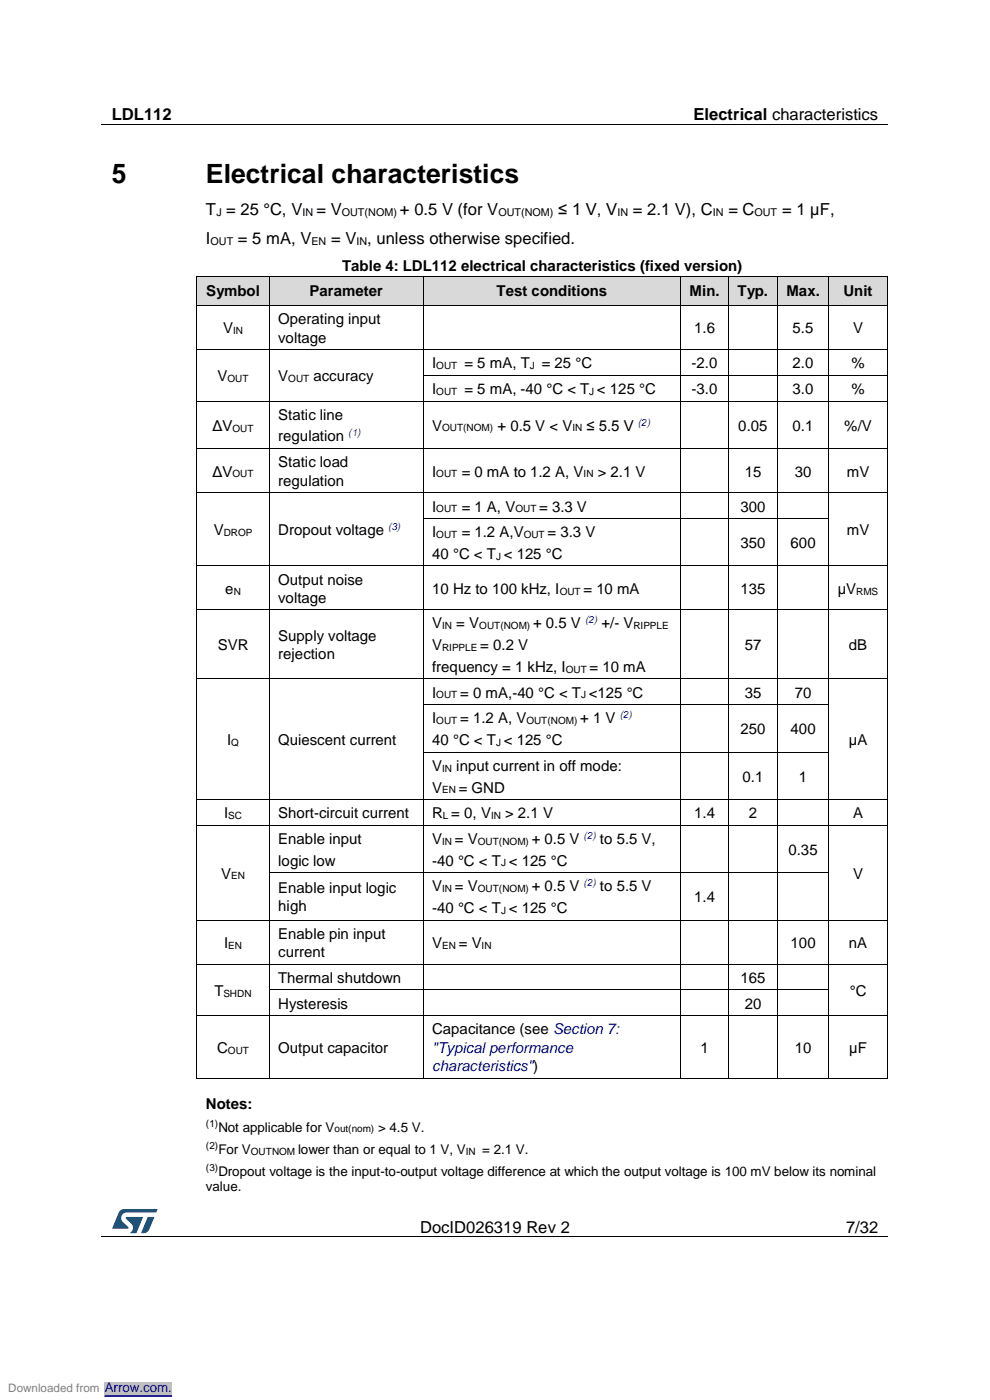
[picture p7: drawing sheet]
<svg xmlns="http://www.w3.org/2000/svg" width="210mm" height="297mm" viewBox="0 0 210 297" stroke-linecap="round" stroke-linejoin="round" font-family="sans-serif">
<path d="M21.5 26.5h166.8M21.5 262.4h166.8" fill="none" stroke="#000" stroke-width=".21"/>
<g fill="#000">
<path d="M104.7 26.4h.2v.1h-.2z" fill-rule="evenodd"/>
<path d="M61.6 262.3h.1v.2h-.1z" fill-rule="evenodd"/>
<path d="M148 262.3h.2v.2h-.2z" fill-rule="evenodd"/>
</g>
<g fill="#005288">
<path d="M25.4 256.9l.6-.4h.4l7 .1-.3 .6h-6.2a1.26 1.26 0 0 0-1.2 1.1 1.26 1.26 0 0 0 .8 1.4l.7 .6v.3l-3.4 .1z"/>
<path d="M31.4 258.2l1.3 .1-1 2.5a1.32 1.32 0 0 1-1.7 .7z"/>
<path d="M26.7 258.2l3.6 .1-1.4 3.3h-1.4a1.35 1.35 0 0 0 .7-1.2 1.35 1.35 0 0 0-.8-1.2l-.7-.6z"/>
</g>
<g fill="#d9d9d9">
<path d="M41.8 58.7h15.3v6h-15.3z" fill-rule="evenodd"/>
<path d="M43.7 58.7h11.5v6h-11.5z" fill-rule="evenodd"/>
<path d="M57.2 58.7h32.5v6h-32.5z" fill-rule="evenodd"/>
<path d="M59 58.7h28.9v6h-28.9z" fill-rule="evenodd"/>
<path d="M89.8 58.7h54.5v6h-54.5z" fill-rule="evenodd"/>
<path d="M91.7 58.7h50.8v6h-50.8z" fill-rule="evenodd"/>
<path d="M144.4 58.7h10.1v6h-10.1z" fill-rule="evenodd"/>
<path d="M146.3 58.7h6.3v6h-6.3z" fill-rule="evenodd"/>
<path d="M154.6 58.7h10.3v6h-10.3z" fill-rule="evenodd"/>
<path d="M156.5 58.7h6.5v6h-6.5z" fill-rule="evenodd"/>
<path d="M164.9 58.7h10.9v6h-10.9z" fill-rule="evenodd"/>
<path d="M166.8 58.7h7.1v6h-7.1z" fill-rule="evenodd"/>
<path d="M175.9 58.7h12.3v6h-12.3z" fill-rule="evenodd"/>
<path d="M177.7 58.7h8.7v6h-8.7z" fill-rule="evenodd"/>
</g>
<g fill="#000">
<path d="M41.7 58.6l.1 .1z" fill-rule="evenodd"/>
<path d="M41.7 58.6l.1 .1z" fill-rule="evenodd"/>
<path d="M57.1 58.6l.1 .1z" fill-rule="evenodd"/>
<path d="M89.7 58.6l.1 .1z" fill-rule="evenodd"/>
<path d="M144.3 58.6l.1 .1z" fill-rule="evenodd"/>
<path d="M154.5 58.6l.1 .1z" fill-rule="evenodd"/>
<path d="M164.8 58.6l.1 .1z" fill-rule="evenodd"/>
<path d="M175.7 58.6l.1 .1z" fill-rule="evenodd"/>
<path d="M188.2 58.6l.1 .1z" fill-rule="evenodd"/>
<path d="M188.2 58.6l.1 .1z" fill-rule="evenodd"/>
<path d="M41.7 64.7h.2v.2h-.2z" fill-rule="evenodd"/>
<path d="M41.7 64.7h.2v.2h-.2z" fill-rule="evenodd"/>
<path d="M41.7 74.1h.2v.2h-.2z" fill-rule="evenodd"/>
<path d="M41.7 79.6h.2v.1h-.2z" fill-rule="evenodd"/>
<path d="M41.9 64.7h.1v.2h-.1z" fill-rule="evenodd"/>
<path d="M57 64.7h.2v.2h-.2z" fill-rule="evenodd"/>
<path d="M57 74.1h.2v.2h-.2z" fill-rule="evenodd"/>
<path d="M57 79.6h.2v.1h-.2z" fill-rule="evenodd"/>
<path d="M57.2 64.7h.2v.2h-.2z" fill-rule="evenodd"/>
<path d="M89.7 64.7h.1v.2h-.1z" fill-rule="evenodd"/>
<path d="M89.7 74.1h.1v.2h-.1z" fill-rule="evenodd"/>
<path d="M89.7 79.6h.1v.1h-.1z" fill-rule="evenodd"/>
<path d="M89.8 64.7h.2v.2h-.2z" fill-rule="evenodd"/>
<path d="M144.3 64.7h.2v.2h-.2z" fill-rule="evenodd"/>
<path d="M144.3 74.1h.2v.2h-.2z" fill-rule="evenodd"/>
<path d="M144.3 79.6h.2v.1h-.2z" fill-rule="evenodd"/>
<path d="M144.5 64.7h.1v.2h-.1z" fill-rule="evenodd"/>
<path d="M154.5 64.7h.1v.2h-.1z" fill-rule="evenodd"/>
<path d="M154.5 74.1h.1v.2h-.1z" fill-rule="evenodd"/>
<path d="M154.5 79.6h.1v.1h-.1z" fill-rule="evenodd"/>
<path d="M154.6 64.7h.2v.2h-.2z" fill-rule="evenodd"/>
<path d="M164.8 64.7h.2v.2h-.2z" fill-rule="evenodd"/>
<path d="M164.8 74.1h.2v.2h-.2z" fill-rule="evenodd"/>
<path d="M164.8 79.6h.2v.1h-.2z" fill-rule="evenodd"/>
<path d="M165 64.7h.1v.2h-.1z" fill-rule="evenodd"/>
<path d="M175.7 64.7h.2v.2h-.2z" fill-rule="evenodd"/>
<path d="M175.7 74.1h.2v.2h-.2z" fill-rule="evenodd"/>
<path d="M175.7 79.6h.2v.1h-.2z" fill-rule="evenodd"/>
<path d="M175.9 64.7h.1v.2h-.1z" fill-rule="evenodd"/>
<path d="M188.2 64.7h.1v.2h-.1z" fill-rule="evenodd"/>
<path d="M188.2 64.7h.1v.2h-.1z" fill-rule="evenodd"/>
<path d="M188.2 74.1h.1v.2h-.1z" fill-rule="evenodd"/>
<path d="M188.2 79.6h.1v.1h-.1z" fill-rule="evenodd"/>
<path d="M41.7 85h.2v.2h-.2z" fill-rule="evenodd"/>
<path d="M41.7 95.1h.2v.2h-.2z" fill-rule="evenodd"/>
<path d="M57 85h.2v.2h-.2z" fill-rule="evenodd"/>
<path d="M57 95.1h.2v.2h-.2z" fill-rule="evenodd"/>
<path d="M89.7 85h.1v.2h-.1z" fill-rule="evenodd"/>
<path d="M89.7 95.1h.1v.2h-.1z" fill-rule="evenodd"/>
<path d="M144.3 85h.2v.2h-.2z" fill-rule="evenodd"/>
<path d="M144.3 95.1h.2v.2h-.2z" fill-rule="evenodd"/>
<path d="M154.5 85h.1v.2h-.1z" fill-rule="evenodd"/>
<path d="M154.5 95.1h.1v.2h-.1z" fill-rule="evenodd"/>
<path d="M164.8 85h.2v.2h-.2z" fill-rule="evenodd"/>
<path d="M164.8 95.1h.2v.2h-.2z" fill-rule="evenodd"/>
<path d="M175.7 85h.2v.2h-.2z" fill-rule="evenodd"/>
<path d="M175.7 95.1h.2v.2h-.2z" fill-rule="evenodd"/>
<path d="M188.2 85h.1v.2h-.1z" fill-rule="evenodd"/>
<path d="M188.2 95.1h.1v.2h-.1z" fill-rule="evenodd"/>
<path d="M41.7 104.5h.2v.1h-.2z" fill-rule="evenodd"/>
<path d="M41.7 109.9h.2v.2h-.2z" fill-rule="evenodd"/>
<path d="M57 104.5h.2v.1h-.2z" fill-rule="evenodd"/>
<path d="M57 109.9h.2v.2h-.2z" fill-rule="evenodd"/>
<path d="M89.7 104.5h.1v.1h-.1z" fill-rule="evenodd"/>
<path d="M89.7 109.9h.1v.2h-.1z" fill-rule="evenodd"/>
<path d="M144.3 104.5h.2v.1h-.2z" fill-rule="evenodd"/>
<path d="M144.3 109.9h.2v.2h-.2z" fill-rule="evenodd"/>
<path d="M154.5 104.5h.1v.1h-.1z" fill-rule="evenodd"/>
<path d="M154.5 109.9h.1v.2h-.1z" fill-rule="evenodd"/>
<path d="M164.8 104.5h.2v.1h-.2z" fill-rule="evenodd"/>
<path d="M164.8 109.9h.2v.2h-.2z" fill-rule="evenodd"/>
<path d="M175.7 104.5h.2v.1h-.2z" fill-rule="evenodd"/>
<path d="M175.7 109.9h.2v.2h-.2z" fill-rule="evenodd"/>
<path d="M188.2 104.5h.1v.1h-.1z" fill-rule="evenodd"/>
<path d="M188.2 109.9h.1v.2h-.1z" fill-rule="evenodd"/>
<path d="M41.7 119.9h.2v.2h-.2z" fill-rule="evenodd"/>
<path d="M41.7 129.3h.2v.2h-.2z" fill-rule="evenodd"/>
<path d="M57 119.9h.2v.2h-.2z" fill-rule="evenodd"/>
<path d="M57 129.3h.2v.2h-.2z" fill-rule="evenodd"/>
<path d="M89.7 119.9h.1v.2h-.1z" fill-rule="evenodd"/>
<path d="M89.7 129.3h.1v.2h-.1z" fill-rule="evenodd"/>
<path d="M144.3 119.9h.2v.2h-.2z" fill-rule="evenodd"/>
<path d="M144.3 129.3h.2v.2h-.2z" fill-rule="evenodd"/>
<path d="M154.5 119.9h.1v.2h-.1z" fill-rule="evenodd"/>
<path d="M154.5 129.3h.1v.2h-.1z" fill-rule="evenodd"/>
<path d="M164.8 119.9h.2v.2h-.2z" fill-rule="evenodd"/>
<path d="M164.8 129.3h.2v.2h-.2z" fill-rule="evenodd"/>
<path d="M175.7 119.9h.2v.2h-.2z" fill-rule="evenodd"/>
<path d="M175.7 129.3h.2v.2h-.2z" fill-rule="evenodd"/>
<path d="M188.2 119.9h.1v.2h-.1z" fill-rule="evenodd"/>
<path d="M188.2 129.3h.1v.2h-.1z" fill-rule="evenodd"/>
<path d="M41.7 144h.2v.1h-.2z" fill-rule="evenodd"/>
<path d="M41.7 149.4h.2v.2h-.2z" fill-rule="evenodd"/>
<path d="M41.7 159.5h.2v.2h-.2z" fill-rule="evenodd"/>
<path d="M57 144h.2v.1h-.2z" fill-rule="evenodd"/>
<path d="M57 149.4h.2v.2h-.2z" fill-rule="evenodd"/>
<path d="M57 159.5h.2v.2h-.2z" fill-rule="evenodd"/>
<path d="M89.7 144h.1v.1h-.1z" fill-rule="evenodd"/>
<path d="M89.7 149.4h.1v.2h-.1z" fill-rule="evenodd"/>
<path d="M89.7 159.5h.1v.2h-.1z" fill-rule="evenodd"/>
<path d="M144.3 144h.2v.1h-.2z" fill-rule="evenodd"/>
<path d="M144.3 149.4h.2v.2h-.2z" fill-rule="evenodd"/>
<path d="M144.3 159.5h.2v.2h-.2z" fill-rule="evenodd"/>
<path d="M154.5 144h.1v.1h-.1z" fill-rule="evenodd"/>
<path d="M154.5 149.4h.1v.2h-.1z" fill-rule="evenodd"/>
<path d="M154.5 159.5h.1v.2h-.1z" fill-rule="evenodd"/>
<path d="M164.8 144h.2v.1h-.2z" fill-rule="evenodd"/>
<path d="M164.8 149.4h.2v.2h-.2z" fill-rule="evenodd"/>
<path d="M164.8 159.5h.2v.2h-.2z" fill-rule="evenodd"/>
<path d="M175.7 144h.2v.1h-.2z" fill-rule="evenodd"/>
<path d="M175.7 149.4h.2v.2h-.2z" fill-rule="evenodd"/>
<path d="M175.7 159.5h.2v.2h-.2z" fill-rule="evenodd"/>
<path d="M188.2 144h.1v.1h-.1z" fill-rule="evenodd"/>
<path d="M188.2 149.4h.1v.2h-.1z" fill-rule="evenodd"/>
<path d="M188.2 159.5h.1v.2h-.1z" fill-rule="evenodd"/>
<path d="M41.7 169.5h.2v.2h-.2z" fill-rule="evenodd"/>
<path d="M41.7 175h.2v.2h-.2z" fill-rule="evenodd"/>
<path d="M57 169.5h.2v.2h-.2z" fill-rule="evenodd"/>
<path d="M57 175h.2v.2h-.2z" fill-rule="evenodd"/>
<path d="M89.7 169.5h.1v.2h-.1z" fill-rule="evenodd"/>
<path d="M89.7 175h.1v.2h-.1z" fill-rule="evenodd"/>
<path d="M144.3 169.5h.2v.2h-.2z" fill-rule="evenodd"/>
<path d="M144.3 175h.2v.2h-.2z" fill-rule="evenodd"/>
<path d="M154.5 169.5h.1v.2h-.1z" fill-rule="evenodd"/>
<path d="M154.5 175h.1v.2h-.1z" fill-rule="evenodd"/>
<path d="M164.8 169.5h.2v.2h-.2z" fill-rule="evenodd"/>
<path d="M164.8 175h.2v.2h-.2z" fill-rule="evenodd"/>
<path d="M175.7 169.5h.2v.2h-.2z" fill-rule="evenodd"/>
<path d="M175.7 175h.2v.2h-.2z" fill-rule="evenodd"/>
<path d="M188.2 169.5h.1v.2h-.1z" fill-rule="evenodd"/>
<path d="M188.2 175h.1v.2h-.1z" fill-rule="evenodd"/>
<path d="M41.7 185.1h.2v.1h-.2z" fill-rule="evenodd"/>
<path d="M41.7 195.1h.2v.2h-.2z" fill-rule="evenodd"/>
<path d="M57 185.1h.2v.1h-.2z" fill-rule="evenodd"/>
<path d="M57 195.1h.2v.2h-.2z" fill-rule="evenodd"/>
<path d="M89.7 185.1h.1v.1h-.1z" fill-rule="evenodd"/>
<path d="M89.7 195.1h.1v.2h-.1z" fill-rule="evenodd"/>
<path d="M144.3 185.1h.2v.1h-.2z" fill-rule="evenodd"/>
<path d="M144.3 195.1h.2v.2h-.2z" fill-rule="evenodd"/>
<path d="M154.5 185.1h.1v.1h-.1z" fill-rule="evenodd"/>
<path d="M154.5 195.1h.1v.2h-.1z" fill-rule="evenodd"/>
<path d="M164.8 185.1h.2v.1h-.2z" fill-rule="evenodd"/>
<path d="M164.8 195.1h.2v.2h-.2z" fill-rule="evenodd"/>
<path d="M175.7 185.1h.2v.1h-.2z" fill-rule="evenodd"/>
<path d="M175.7 195.1h.2v.2h-.2z" fill-rule="evenodd"/>
<path d="M188.2 185.1h.1v.1h-.1z" fill-rule="evenodd"/>
<path d="M188.2 195.1h.1v.2h-.1z" fill-rule="evenodd"/>
<path d="M41.7 204.5h.2v.1h-.2z" fill-rule="evenodd"/>
<path d="M41.7 209.9h.2v.2h-.2z" fill-rule="evenodd"/>
<path d="M41.7 215.4h.2v.1h-.2z" fill-rule="evenodd"/>
<path d="M57 204.5h.2v.1h-.2z" fill-rule="evenodd"/>
<path d="M57 209.9h.2v.2h-.2z" fill-rule="evenodd"/>
<path d="M57 215.4h.2v.1h-.2z" fill-rule="evenodd"/>
<path d="M89.7 204.5h.1v.1h-.1z" fill-rule="evenodd"/>
<path d="M89.7 209.9h.1v.2h-.1z" fill-rule="evenodd"/>
<path d="M89.7 215.4h.1v.1h-.1z" fill-rule="evenodd"/>
<path d="M144.3 204.5h.2v.1h-.2z" fill-rule="evenodd"/>
<path d="M144.3 209.9h.2v.2h-.2z" fill-rule="evenodd"/>
<path d="M144.3 215.4h.2v.1h-.2z" fill-rule="evenodd"/>
<path d="M154.5 204.5h.1v.1h-.1z" fill-rule="evenodd"/>
<path d="M154.5 209.9h.1v.2h-.1z" fill-rule="evenodd"/>
<path d="M154.5 215.4h.1v.1h-.1z" fill-rule="evenodd"/>
<path d="M164.8 204.5h.2v.1h-.2z" fill-rule="evenodd"/>
<path d="M164.8 209.9h.2v.2h-.2z" fill-rule="evenodd"/>
<path d="M164.8 215.4h.2v.1h-.2z" fill-rule="evenodd"/>
<path d="M175.7 204.5h.2v.1h-.2z" fill-rule="evenodd"/>
<path d="M175.7 209.9h.2v.2h-.2z" fill-rule="evenodd"/>
<path d="M175.7 215.4h.2v.1h-.2z" fill-rule="evenodd"/>
<path d="M188.2 204.5h.1v.1h-.1z" fill-rule="evenodd"/>
<path d="M188.2 209.9h.1v.2h-.1z" fill-rule="evenodd"/>
<path d="M188.2 215.4h.1v.1h-.1z" fill-rule="evenodd"/>
<path d="M41.7 228.6h.2v.2h-.2z" fill-rule="evenodd"/>
<path d="M41.7 228.6h.2v.2h-.2z" fill-rule="evenodd"/>
<path d="M57 228.6h.2v.2h-.2z" fill-rule="evenodd"/>
<path d="M89.7 228.6h.1v.2h-.1z" fill-rule="evenodd"/>
<path d="M144.3 228.6h.2v.2h-.2z" fill-rule="evenodd"/>
<path d="M154.5 228.6h.1v.2h-.1z" fill-rule="evenodd"/>
<path d="M164.8 228.6h.2v.2h-.2z" fill-rule="evenodd"/>
<path d="M175.7 228.6h.2v.2h-.2z" fill-rule="evenodd"/>
<path d="M188.2 228.6h.1v.2h-.1z" fill-rule="evenodd"/>
<path d="M188.2 228.6h.1v.2h-.1z" fill-rule="evenodd"/>
</g>
<g fill="none" stroke="#000" stroke-width=".21">
<path d="M41.8 58.7v6M41.8 58.7h15.3M57.1 58.7v6M57.2 58.7h32.5M89.8 58.7v6M89.8 58.7h54.5M144.4 58.7v6M144.4 58.7h10.1M154.6 58.7v6M154.6 58.7h10.2M164.9 58.7v6M164.9 58.7h10.8"/>
<path d="M175.8 58.7v6M175.8 58.7h12.4M188.3 58.7v6M41.8 64.9v9.2M41.8 74.3v5.3M41.8 79.7v5.3M41.9 74.2h15.1M42 64.8h15M57.1 64.9v9.2M57.1 74.3v5.3M57.1 79.7v5.3M57.2 74.2h32.5"/>
<path d="M57.4 64.8h32.3M89.8 64.9v9.2M89.8 74.3v5.3M89.8 79.7v5.3M89.8 74.2h54.5M89.8 79.6h54.5M90 64.8h54.3M144.4 64.9v9.2M144.4 74.3v5.3M144.4 79.7v5.3M144.5 74.2h10M144.5 79.6h10"/>
<path d="M144.6 64.8h9.9M154.6 64.9v9.2M154.6 74.3v5.3M154.6 79.7v5.3M154.6 74.2h10.2M154.6 79.6h10.2M154.8 64.8h10M164.9 64.9v9.2M164.9 74.3v5.3M164.9 79.7v5.3M165 74.2h10.7M165 79.6h10.7"/>
<path d="M165.1 64.8h10.6M175.8 64.9v9.2M175.8 74.3v5.3M175.8 79.7v5.3M175.9 74.2h12.3M175.9 79.6h12.3M176 64.8h12.2M188.3 64.9v9.2M188.3 74.3v5.3M188.3 79.7v5.3M41.8 85.2v9.9M41.8 95.3v9.2"/>
<path d="M41.9 85.1h15.1M41.9 95.2h15.1M57.1 85.2v9.9M57.1 95.3v9.2M57.2 85.1h32.5M57.2 95.2h32.5M89.8 85.2v9.9M89.8 95.3v9.2M89.8 85.1h54.5M89.8 95.2h54.5M144.4 85.2v9.9M144.4 95.3v9.2"/>
<path d="M144.5 85.1h10M144.5 95.2h10M154.6 85.2v9.9M154.6 95.3v9.2M154.6 85.1h10.2M154.6 95.2h10.2M164.9 85.2v9.9M164.9 95.3v9.2M165 85.1h10.7M165 95.2h10.7M175.8 85.2v9.9M175.8 95.3v9.2"/>
<path d="M175.9 85.1h12.3M175.9 95.2h12.3M188.3 85.2v9.9M188.3 95.3v9.2M41.8 104.6v5.3M41.8 110.1v9.8M41.9 104.5h15.1M57.1 104.6v5.3M57.1 110.1v9.8M57.2 104.5h32.5M89.8 104.6v5.3M89.8 110.1v9.8"/>
<path d="M89.8 104.5h54.5M89.8 110h54.5M144.4 104.6v5.3M144.4 110.1v9.8M144.5 104.5h10M144.5 110h10M154.6 104.6v5.3M154.6 110.1v9.8M154.6 104.5h10.2M154.6 110h10.2M164.9 104.6v5.3M164.9 110.1v9.8"/>
<path d="M165 104.5h10.7M165 110h10.7M175.8 104.6v5.3M175.8 110.1v9.8M175.9 104.5h12.3M188.3 104.6v5.3M188.3 110.1v9.8M41.8 120.1v9.2M41.8 129.5v14.5M41.9 120h15.1M41.9 129.4h15.1M57.1 120.1v9.2"/>
<path d="M57.1 129.5v14.5M57.2 120h32.5M57.2 129.4h32.5M89.8 120.1v9.2M89.8 129.5v14.5M89.8 120h54.5M89.8 129.4h54.5M144.4 120.1v9.2M144.4 129.5v14.5M144.5 120h10M144.5 129.4h10M154.6 120.1v9.2"/>
<path d="M154.6 129.5v14.5M154.6 120h10.2M154.6 129.4h10.2M164.9 120.1v9.2M164.9 129.5v14.5M165 120h10.7M165 129.4h10.7M175.8 120.1v9.2M175.8 129.5v14.5M175.9 120h12.3M175.9 129.4h12.3M188.3 120.1v9.2"/>
<path d="M188.3 129.5v14.5M41.8 144.1v5.3M41.8 149.6v9.9M41.8 159.7v9.8M41.9 144h15.1M57.1 144.1v5.3M57.1 149.6v9.9M57.1 159.7v9.8M57.2 144h32.5M89.8 144.1v5.3M89.8 149.6v9.9M89.8 159.7v9.8"/>
<path d="M89.8 144h54.5M89.8 149.5h54.5M89.8 159.6h54.5M144.4 144.1v5.3M144.4 149.6v9.9M144.4 159.7v9.8M144.5 144h10M144.5 149.5h10M144.5 159.6h10M154.6 144.1v5.3M154.6 149.6v9.9M154.6 159.7v9.8"/>
<path d="M154.6 144h10.2M154.6 149.5h10.2M154.6 159.6h10.2M164.9 144.1v5.3M164.9 149.6v9.9M164.9 159.7v9.8M165 144h10.7M165 149.5h10.7M165 159.6h10.7M175.8 144.1v5.3M175.8 149.6v9.9M175.8 159.7v9.8"/>
<path d="M175.9 144h12.3M188.3 144.1v5.3M188.3 149.6v9.9M188.3 159.7v9.8M41.8 169.7v5.3M41.8 175.2v9.9M41.9 169.6h15.1M41.9 175.1h15.1M57.1 169.7v5.3M57.1 175.2v9.9M57.2 169.6h32.5M57.2 175.1h32.5"/>
<path d="M89.8 169.7v5.3M89.8 175.2v9.9M89.8 169.6h54.5M89.8 175.1h54.5M144.4 169.7v5.3M144.4 175.2v9.9M144.5 169.6h10M144.5 175.1h10M154.6 169.7v5.3M154.6 175.2v9.9M154.6 169.6h10.2M154.6 175.1h10.2"/>
<path d="M164.9 169.7v5.3M164.9 175.2v9.9M165 169.6h10.7M165 175.1h10.7M175.8 169.7v5.3M175.8 175.2v9.9M175.9 169.6h12.3M175.9 175.1h12.3M188.3 169.7v5.3M188.3 175.2v9.9M41.8 185.2v9.9M41.8 195.3v9.2"/>
<path d="M41.9 195.2h15.1M57.1 185.2v9.9M57.1 195.3v9.2M57.2 185.1h32.5M57.2 195.2h32.5M89.8 185.2v9.9M89.8 195.3v9.2M89.8 185.1h54.5M89.8 195.2h54.5M144.4 185.2v9.9M144.4 195.3v9.2M144.5 185.1h10"/>
<path d="M144.5 195.2h10M154.6 185.2v9.9M154.6 195.3v9.2M154.6 185.1h10.2M154.6 195.2h10.2M164.9 185.2v9.9M164.9 195.3v9.2M165 185.1h10.7M165 195.2h10.7M175.8 185.2v9.9M175.8 195.3v9.2M175.9 195.2h12.3"/>
<path d="M188.3 185.2v9.9M188.3 195.3v9.2M41.8 204.6v5.3M41.8 210.1v5.3M41.8 215.5v13.1M41.9 204.5h15.1M41.9 215.5h15.1M57.1 204.6v5.3M57.1 210.1v5.3M57.1 215.5v13.1M57.2 204.5h32.5M57.2 210h32.5"/>
<path d="M57.2 215.5h32.5M89.8 204.6v5.3M89.8 210.1v5.3M89.8 215.5v13.1M89.8 204.5h54.5M89.8 210h54.5M89.8 215.5h54.5M144.4 204.6v5.3M144.4 210.1v5.3M144.4 215.5v13.1M144.5 204.5h10M144.5 210h10"/>
<path d="M144.5 215.5h10M154.6 204.6v5.3M154.6 210.1v5.3M154.6 215.5v13.1M154.6 204.5h10.2M154.6 210h10.2M154.6 215.5h10.2M164.9 204.6v5.3M164.9 210.1v5.3M164.9 215.5v13.1M165 204.5h10.7M165 210h10.7"/>
<path d="M165 215.5h10.7M175.8 204.6v5.3M175.8 210.1v5.3M175.8 215.5v13.1M175.9 204.5h12.3M175.9 215.5h12.3M188.3 204.6v5.3M188.3 210.1v5.3M188.3 215.5v13.1M41.9 228.7h15.1M57.2 228.7h32.5M89.8 228.7h54.5"/>
<path d="M144.5 228.7h10M154.6 228.7h10.2M165 228.7h10.7M175.9 228.7h12.3"/>
</g>
<path d="M0 294.5h70.6" fill="none" stroke="#fff" stroke-width="2.5" stroke-linecap="butt"/>
<path d="M22.2 293.2h14.3v2.6h-14.3z" fill="#c0c0c0"/>
<path d="M22.2 296.2h14.3" fill="none" stroke="#00f" stroke-width=".21"/>
<path d="M0 294.5h70.6" fill="none" stroke="#fff" stroke-width="2.5" stroke-linecap="butt"/>
<path d="M22.2 293.2h14.3v2.6h-14.3z" fill="#c0c0c0"/>
<path d="M22.2 296.2h14.3" fill="none" stroke="#00f" stroke-width=".21"/>
<path d="M0 294.5h70.6" fill="none" stroke="#fff" stroke-width="2.5" stroke-linecap="butt"/>
<path d="M22.2 293.2h14.3v2.6h-14.3z" fill="#c0c0c0"/>
<path d="M22.2 296.2h14.3" fill="none" stroke="#00f" stroke-width=".21"/>
<path d="M0 294.5h70.6" fill="none" stroke="#fff" stroke-width="2.5" stroke-linecap="butt"/>
<path d="M22.2 293.2h14.3v2.6h-14.3z" fill="#c0c0c0"/>
<path d="M22.2 296.2h14.3" fill="none" stroke="#00f" stroke-width=".21"/>
<path d="M0 294.5h70.6" fill="none" stroke="#fff" stroke-width="2.5" stroke-linecap="butt"/>
<path d="M22.2 293.2h14.3v2.6h-14.3z" fill="#c0c0c0"/>
<path d="M22.2 296.2h14.3" fill="none" stroke="#00f" stroke-width=".21"/>
<path d="M0 294.5h70.6" fill="none" stroke="#fff" stroke-width="2.5" stroke-linecap="butt"/>
<path d="M22.2 293.2h14.3v2.6h-14.3z" fill="#c0c0c0"/>
<path d="M22.2 296.2h14.3" fill="none" stroke="#00f" stroke-width=".21"/>
<path d="M0 294.5h70.6" fill="none" stroke="#fff" stroke-width="2.5" stroke-linecap="butt"/>
<path d="M22.2 293.2h14.3v2.6h-14.3z" fill="#c0c0c0"/>
<path d="M22.2 296.2h14.3" fill="none" stroke="#00f" stroke-width=".21"/>
<g font-size="5.6">
<text x="23.7" y="38.9">5</text>
<text x="43.7" y="38.9">Electrical characteristics</text>
</g>
<g font-size="3.5">
<text x="23.7" y="25.5">LDL112</text>
<text x="147.1" y="25.5">Electrical characteristics</text>
<text x="43.7" y="45.6">T = 25 °C, V</text>
<text x="67.1" y="45.6">= V</text>
<text x="84.9" y="45.6">+ 0.5 V (for V</text>
<text x="118.4" y="45.6">≤ 1 V, V</text>
<text x="134.3" y="45.6">= 2.1 V), C</text>
<text x="154.5" y="45.6">= C</text>
<text x="165.9" y="45.6">= 1 µF,</text>
<text x="43.7" y="51.7">I</text>
<text x="50.5" y="51.7">= 5 mA, V</text>
<text x="70.2" y="51.7">= V , unless otherwise specified.</text>
<text x="89.1" y="261.5">DocID026319 Rev 2</text>
<text x="179.5" y="261.5">7/32</text>
</g>
<g font-size="3.2">
<text x="72.6" y="57.5">Table 4: LDL112 electrical characteristics (fixed version)</text>
<text x="43.7" y="62.9">Symbol</text>
<text x="65.7" y="62.9">Parameter</text>
<text x="105.4" y="62.9">Test conditions</text>
<text x="146.3" y="62.9">Min.</text>
<text x="156.5" y="62.9">Typ.</text>
<text x="166.8" y="62.9">Max.</text>
<text x="178.9" y="62.9">Unit</text>
<text x="47.3" y="70.7">V</text>
<text x="59" y="68.8">Operating input</text>
<text x="147.3" y="70.7">1.6</text>
<text x="168.1" y="70.7">5.5</text>
<text x="181" y="70.7">V</text>
<text x="59" y="72.7">voltage</text>
<text x="46.2" y="80.9">V</text>
<text x="59" y="80.9">V</text>
<text x="66.5" y="80.9">accuracy</text>
<text x="91.7" y="78.2">I</text>
<text x="91.7" y="83.6">I</text>
<text x="98.5" y="78.2">= 5 mA, T</text>
<text x="98.5" y="83.6">= 5 mA, -40 °C &lt; T &lt; 125 °C</text>
<text x="114.9" y="78.2">= 25 °C</text>
<text x="146.7" y="78.2">-2.0</text>
<text x="146.7" y="83.6">-3.0</text>
<text x="168.1" y="78.2">2.0</text>
<text x="168.1" y="83.6">3.0</text>
<text x="180.6" y="78.2">%</text>
<text x="180.6" y="83.6">%</text>
<text x="59" y="89.1">Static line</text>
<text x="45.1" y="91.4">ΔV</text>
<text x="59" y="93.6">regulation</text>
<text x="91.7" y="91.4">V</text>
<text x="105.5" y="91.4">+ 0.5 V &lt; V</text>
<text x="124.4" y="91.4">≤ 5.5 V</text>
<text x="156.6" y="91.4">0.05</text>
<text x="168.1" y="91.4">0.1</text>
<text x="179.1" y="91.4">%/V</text>
<text x="45.1" y="101.1">ΔV</text>
<text x="59" y="99.2">Static load</text>
<text x="91.7" y="101.1">I</text>
<text x="97.9" y="101.1">= 0 mA to 1.2 A, V</text>
<text x="126.8" y="101.1">&gt; 2.1 V</text>
<text x="158" y="101.1">15</text>
<text x="168.6" y="101.1">30</text>
<text x="179.7" y="101.1">mV</text>
<text x="59" y="103">regulation</text>
<text x="45.3" y="113.6">V</text>
<text x="59" y="113.5">Dropout voltage</text>
<text x="91.7" y="108.5">I</text>
<text x="91.7" y="114">I</text>
<text x="97.9" y="108.5">= 1 A, V</text>
<text x="97.9" y="114">= 1.2 A,V</text>
<text x="114.4" y="108.5">= 3.3 V</text>
<text x="116.1" y="114">= 3.3 V</text>
<text x="157.1" y="108.5">300</text>
<text x="179.7" y="113.6">mV</text>
<text x="91.7" y="118.6">40 °C &lt; T &lt; 125 °C</text>
<text x="157.1" y="116.3">350</text>
<text x="167.7" y="116.3">600</text>
<text x="47.8" y="126">e</text>
<text x="59" y="124">Output noise</text>
<text x="91.7" y="126">10 Hz to 100 kHz, I</text>
<text x="123.8" y="126">= 10 mA</text>
<text x="157.1" y="126">135</text>
<text x="177.7" y="126">µV</text>
<text x="59" y="127.9">voltage</text>
<text x="46.2" y="138">SVR</text>
<text x="59" y="136">Supply voltage</text>
<text x="91.7" y="133.3">V</text>
<text x="91.7" y="137.9">V</text>
<text x="96.8" y="133.3">= V</text>
<text x="101.9" y="137.9">= 0.2 V</text>
<text x="113.1" y="133.3">+ 0.5 V</text>
<text x="127.6" y="133.3">+/- V</text>
<text x="158" y="138">57</text>
<text x="180.1" y="138">dB</text>
<text x="59" y="139.9">rejection</text>
<text x="91.7" y="142.6">frequency = 1 kHz, I</text>
<text x="125.1" y="142.6">= 10 mA</text>
<text x="91.7" y="148">I</text>
<text x="97.6" y="148">= 0 mA,-40 °C &lt; T &lt;125 °C</text>
<text x="158" y="148">35</text>
<text x="168.6" y="148">70</text>
<text x="91.7" y="153.4">I</text>
<text x="97.6" y="153.4">= 1.2 A, V</text>
<text x="123.1" y="153.4">+ 1 V</text>
<text x="157.1" y="155.8">250</text>
<text x="167.7" y="155.8">400</text>
<text x="48.2" y="158.1">I</text>
<text x="59" y="158.1">Quiescent current</text>
<text x="91.7" y="158.1">40 °C &lt; T &lt; 125 °C</text>
<text x="180.1" y="158.1">µA</text>
<text x="91.7" y="163.6">V</text>
<text x="96.8" y="163.6">input current in off mode:</text>
<text x="157.5" y="165.8">0.1</text>
<text x="169.5" y="165.8">1</text>
<text x="47.5" y="173.6">I</text>
<text x="59" y="173.6">Short-circuit current</text>
<text x="91.7" y="168.1">V</text>
<text x="91.7" y="173.6">R = 0, V</text>
<text x="97.3" y="168.1">= GND</text>
<text x="107.2" y="173.6">&gt; 2.1 V</text>
<text x="147.3" y="173.6">1.4</text>
<text x="158.8" y="173.6">2</text>
<text x="181" y="173.6">A</text>
<text x="59" y="179.1">Enable input</text>
<text x="91.7" y="179">V</text>
<text x="96.5" y="179">= V</text>
<text x="112.8" y="179">+ 0.5 V</text>
<text x="127.3" y="179">to 5.5 V,</text>
<text x="59" y="183.6">logic low</text>
<text x="91.7" y="183.6">-40 °C &lt; T &lt; 125 °C</text>
<text x="167.3" y="181.4">0.35</text>
<text x="46.9" y="186.4">V</text>
<text x="59" y="189.5">Enable input logic</text>
<text x="91.7" y="189.1">V</text>
<text x="96.5" y="189.1">= V</text>
<text x="112.8" y="189.1">+ 0.5 V</text>
<text x="127.3" y="189.1">to 5.5 V</text>
<text x="147.3" y="191.4">1.4</text>
<text x="181" y="186.4">V</text>
<text x="59" y="193.4">high</text>
<text x="91.7" y="193.7">-40 °C &lt; T &lt; 125 °C</text>
<text x="47.5" y="201.1">I</text>
<text x="59" y="199.2">Enable pin input</text>
<text x="59" y="203.1">current</text>
<text x="91.7" y="201.1">V</text>
<text x="97.3" y="201.1">= V</text>
<text x="167.7" y="201.1">100</text>
<text x="180.1" y="201.1">nA</text>
<text x="59" y="208.5">Thermal shutdown</text>
<text x="157.1" y="208.5">165</text>
<text x="45.5" y="211.3">T</text>
<text x="59" y="214">Hysteresis</text>
<text x="158" y="214">20</text>
<text x="180.3" y="211.3">°C</text>
<text x="91.7" y="219.4">Capacitance (see Section 7:</text>
<text x="46.1" y="223.3">C</text>
<text x="59" y="223.3">Output capacitor</text>
<text x="148.6" y="223.3">1</text>
<text x="168.6" y="223.3">10</text>
<text x="180.2" y="223.3">µF</text>
<text x="43.7" y="235.3">Notes:</text>
</g>
<g font-size="3.2" fill="#00f">
<text x="91.7" y="223.3">&quot;Typical performance</text>
<text x="91.7" y="227.2">characteristics&quot;)</text>
</g>
<g font-size="2.8">
<text x="46.3" y="240.1">Not applicable for V</text>
<text x="46.3" y="244.8">For V</text>
<text x="63.2" y="244.8">lower than or equal to 1 V, V</text>
<text x="80.2" y="240.1">&gt; 4.5 V.</text>
<text x="102.3" y="244.8">= 2.1 V.</text>
<text x="46.3" y="249.5">Dropout voltage is the input-to-output voltage difference at which the output voltage is 100 mV below its nominal</text>
<text x="43.7" y="252.8">value.</text>
</g>
<text font-size="2.8" fill="#00f" x="22.2" y="295.2">Arrow.com.</text>
<text font-size="2.5" fill="#808080" x="1.8" y="295.2">Downloaded from</text>
<g font-size="2.3">
<text x="45.9" y="45.7">J</text>
<text x="64.2" y="45.7">IN</text>
<text x="72.5" y="45.7">OUT(NOM)</text>
<text x="105.7" y="45.7">OUT(NOM)</text>
<text x="131" y="45.7">IN</text>
<text x="151.2" y="45.7">IN</text>
<text x="160.1" y="45.7">OUT</text>
<text x="44.7" y="51.9">OUT</text>
<text x="66.1" y="51.9">EN</text>
<text x="75.6" y="51.9">IN</text>
</g>
<g font-size="2.1">
<text x="49.5" y="70.9">IN</text>
<text x="48.3" y="81.1">OUT</text>
<text x="61.1" y="81.1">OUT</text>
<text x="92.6" y="78.3">OUT</text>
<text x="92.6" y="83.8">OUT</text>
<text x="112.4" y="78.3">J</text>
<text x="125" y="83.8">J</text>
<text x="49.3" y="91.6">OUT</text>
<text x="93.8" y="91.5">OUT(NOM)</text>
<text x="121.4" y="91.5">IN</text>
<text x="49.3" y="101.3">OUT</text>
<text x="92.6" y="101.3">OUT</text>
<text x="123.8" y="101.3">IN</text>
<text x="47.5" y="113.7">DROP</text>
<text x="92.6" y="108.7">OUT</text>
<text x="109.3" y="108.7">OUT</text>
<text x="92.6" y="114.1">OUT</text>
<text x="105.2" y="118.7">J</text>
<text x="111.1" y="114.1">OUT</text>
<text x="49.6" y="126.1">N</text>
<text x="118.7" y="126.1">OUT</text>
<text x="181.7" y="126.1">RMS</text>
<text x="93.8" y="133.5">IN</text>
<text x="101.7" y="133.5">OUT(NOM)</text>
<text x="134.4" y="133.5">RIPPLE</text>
<text x="93.8" y="138.1">RIPPLE</text>
<text x="120" y="142.7">OUT</text>
<text x="92.6" y="148.2">OUT</text>
<text x="123.3" y="148.2">J</text>
<text x="92.6" y="153.6">OUT</text>
<text x="111.7" y="153.6">OUT(NOM)</text>
<text x="49.1" y="158.3">Q</text>
<text x="105.2" y="158.2">J</text>
<text x="93.8" y="163.7">IN</text>
<text x="48.4" y="173.8">SC</text>
<text x="93.8" y="168.3">EN</text>
<text x="94" y="173.8">L</text>
<text x="104.2" y="173.8">IN</text>
<text x="93.8" y="179.2">IN</text>
<text x="101.4" y="179.2">OUT(NOM)</text>
<text x="106.3" y="183.8">J</text>
<text x="49" y="186.5">EN</text>
<text x="93.8" y="189.3">IN</text>
<text x="101.4" y="189.3">OUT(NOM)</text>
<text x="106.3" y="193.9">J</text>
<text x="48.4" y="201.3">EN</text>
<text x="93.8" y="201.3">EN</text>
<text x="102.2" y="201.3">IN</text>
<text x="47.4" y="211.4">SHDN</text>
<text x="48.4" y="223.5">OUT</text>
<text x="43.7" y="239">(1)</text>
<text x="43.7" y="243.7">(2)</text>
<text x="53.2" y="244.9">OUTNOM</text>
<text x="71" y="240.2">out(nom)</text>
<text x="98.8" y="244.9">IN</text>
<text x="43.7" y="248.4">(3)</text>
</g>
<g font-size="2.1" fill="#00f">
<text x="73.9" y="92.5">(1)</text>
<text x="135.3" y="90.3">(2)</text>
<text x="82.4" y="112.5">(3)</text>
<text x="124.1" y="132.3">(2)</text>
<text x="131.5" y="152.4">(2)</text>
<text x="123.8" y="178">(2)</text>
<text x="123.8" y="188">(2)</text>
</g>
</svg>
